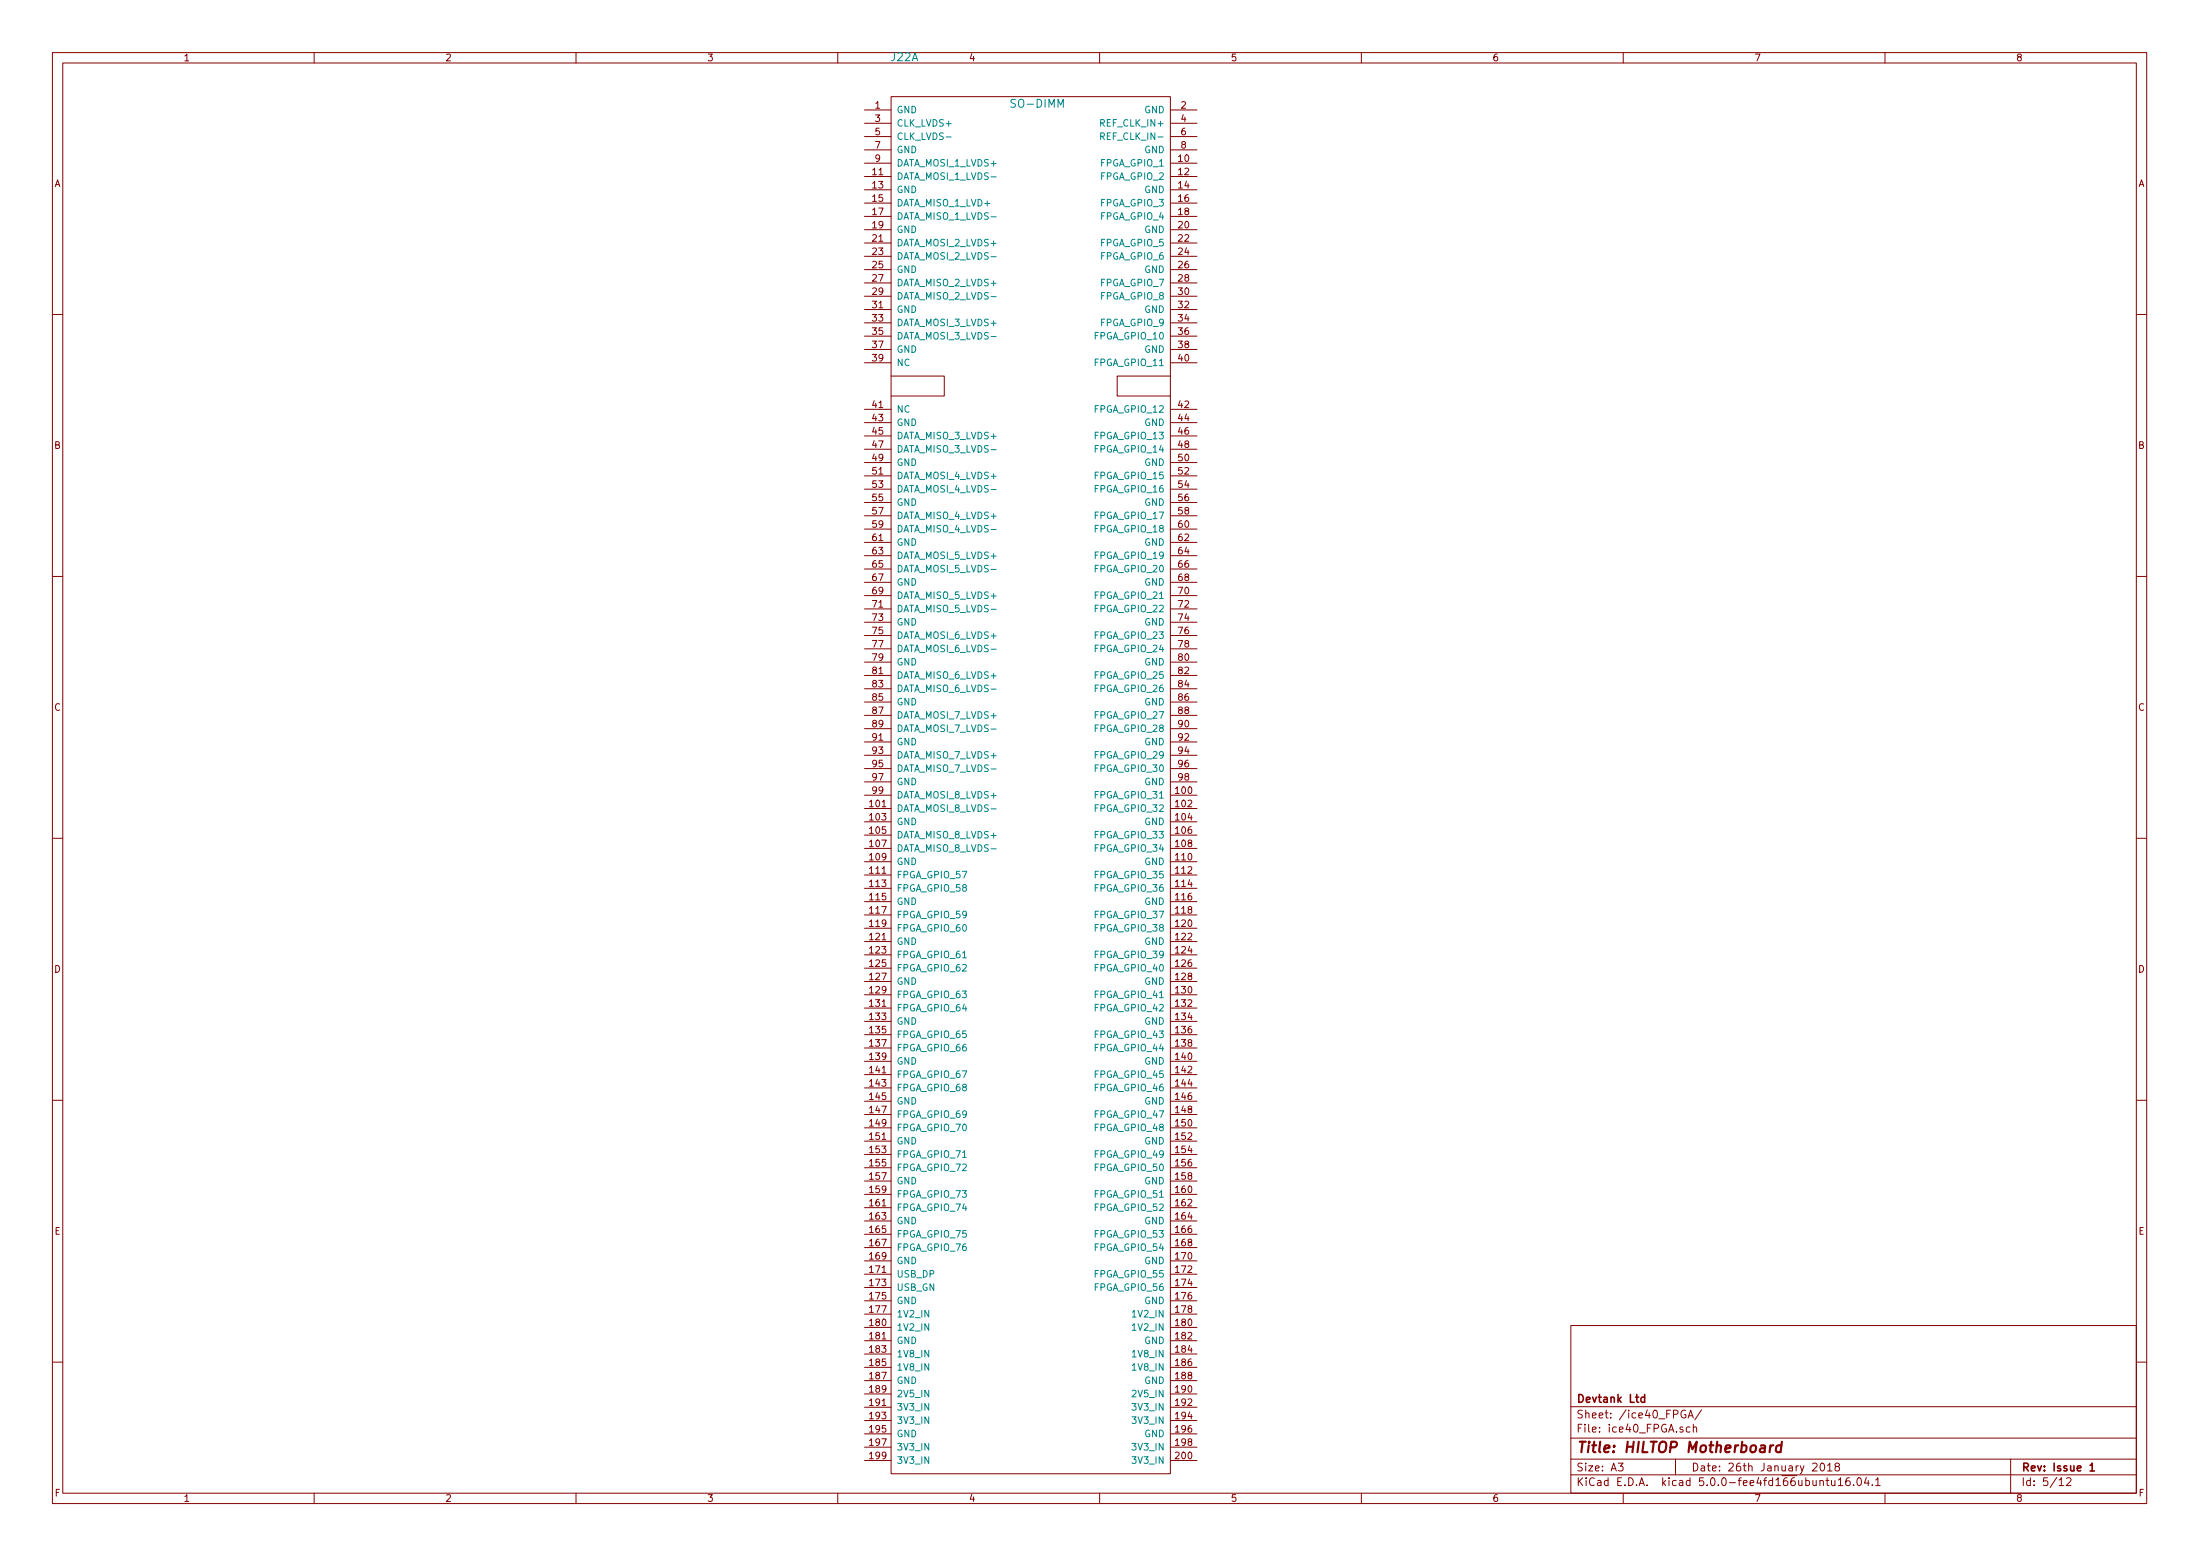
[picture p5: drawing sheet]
<svg xmlns="http://www.w3.org/2000/svg" width="420mm" height="297mm" viewBox="0 0 420 297" stroke-linecap="round" stroke-linejoin="round" font-family="sans-serif">
<g fill="none" stroke="#840000" stroke-width=".19">
<path d="M10 10h400v277h-400zM12 12h396v273.1h-396zM60 10v2M110 10v2M160 10v2M170.2 18.5h53.3v262.8h-53.3zM210 10v2M260 10v2M310 10v2M360 10v2M165.1 21h5.1M165.1 23.5h5.1"/>
<path d="M165.1 26.1h5.1M165.1 28.6h5.1M165.1 31.2h5.1M165.1 33.7h5.1M165.1 36.2h5.1M165.1 38.8h5.1M223.5 21h5.1M223.5 23.5h5.1M223.5 26.1h5.1M223.5 28.6h5.1M223.5 31.2h5.1M223.5 33.7h5.1"/>
<path d="M223.5 36.2h5.1M223.5 38.8h5.1M165.1 43.9h5.1M165.1 56.6h5.1M165.1 46.4h5.1M165.1 59.1h5.1M165.1 48.9h5.1M165.1 51.5h5.1M165.1 41.3h5.1M165.1 54h5.1M223.5 43.9h5.1M223.5 56.6h5.1"/>
<path d="M223.5 46.4h5.1M223.5 59.1h5.1M223.5 48.9h5.1M223.5 51.5h5.1M223.5 41.3h5.1M223.5 54h5.1M10 60h2M165.1 69.3h5.1M165.1 78.1h5.1M165.1 61.6h5.1M165.1 64.2h5.1M165.1 66.7h5.1"/>
<path d="M170.2 71.8h10.1v3.8h-10.1M223.5 71.8h-10.1v3.8h10.1M223.5 69.3h5.1M223.5 78.1h5.1M223.5 61.6h5.1M223.5 64.2h5.1M223.5 66.7h5.1M408 60h2M165.1 88.3h5.1M165.1 90.8h5.1M165.1 80.7h5.1M165.1 93.4h5.1"/>
<path d="M165.1 83.2h5.1M165.1 95.9h5.1M165.1 85.8h5.1M165.1 98.5h5.1M223.5 88.3h5.1M223.5 90.8h5.1M223.5 80.7h5.1M223.5 93.4h5.1M223.5 83.2h5.1M223.5 95.9h5.1M223.5 85.8h5.1M223.5 98.5h5.1"/>
<path d="M10 110h2M165.1 101h5.1M165.1 113.7h5.1M165.1 103.5h5.1M165.1 116.2h5.1M165.1 106.1h5.1M165.1 118.8h5.1M165.1 108.6h5.1M165.1 111.2h5.1M223.5 101h5.1M223.5 113.7h5.1M223.5 103.5h5.1"/>
<path d="M223.5 116.2h5.1M223.5 106.1h5.1M223.5 118.8h5.1M223.5 108.6h5.1M223.5 111.2h5.1M408 110h2M165.1 126.4h5.1M165.1 139.1h5.1M165.1 128.9h5.1M165.1 131.5h5.1M165.1 121.3h5.1M165.1 134h5.1"/>
<path d="M165.1 123.9h5.1M165.1 136.6h5.1M223.5 126.4h5.1M223.5 139.1h5.1M223.5 128.9h5.1M223.5 131.5h5.1M223.5 121.3h5.1M223.5 134h5.1M223.5 123.9h5.1M223.5 136.6h5.1M165.1 141.6h5.1M165.1 144.2h5.1"/>
<path d="M165.1 146.7h5.1M165.1 149.3h5.1M165.1 151.8h5.1M165.1 154.3h5.1M165.1 156.9h5.1M165.1 159.4h5.1M223.5 141.6h5.1M223.5 144.2h5.1M223.5 146.7h5.1M223.5 149.3h5.1M223.5 151.8h5.1M223.5 154.3h5.1"/>
<path d="M223.5 156.9h5.1M223.5 159.4h5.1M10 160h2M165.1 164.5h5.1M165.1 177.2h5.1M165.1 167h5.1M165.1 179.7h5.1M165.1 169.6h5.1M165.1 172.1h5.1M165.1 162h5.1M165.1 174.7h5.1M223.5 164.5h5.1"/>
<path d="M223.5 177.2h5.1M223.5 167h5.1M223.5 179.7h5.1M223.5 169.6h5.1M223.5 172.1h5.1M223.5 162h5.1M223.5 174.7h5.1M408 160h2M165.1 189.9h5.1M165.1 192.4h5.1M165.1 182.3h5.1M165.1 195h5.1"/>
<path d="M165.1 184.8h5.1M165.1 197.5h5.1M165.1 187.4h5.1M223.5 189.9h5.1M223.5 192.4h5.1M223.5 182.3h5.1M223.5 195h5.1M223.5 184.8h5.1M223.5 197.5h5.1M223.5 187.4h5.1M10 210h2M165.1 202.6h5.1"/>
<path d="M165.1 215.3h5.1M165.1 205.1h5.1M165.1 217.8h5.1M165.1 207.7h5.1M165.1 210.2h5.1M165.1 200.1h5.1M165.1 212.8h5.1M223.5 202.6h5.1M223.5 215.3h5.1M223.5 205.1h5.1M223.5 217.8h5.1M223.5 207.7h5.1"/>
<path d="M223.5 210.2h5.1M223.5 200.1h5.1M223.5 212.8h5.1M408 210h2M165.1 228h5.1M165.1 230.5h5.1M165.1 220.4h5.1M165.1 233.1h5.1M165.1 222.9h5.1M165.1 235.6h5.1M165.1 225.5h5.1M165.1 238.2h5.1"/>
<path d="M223.5 228h5.1M223.5 230.5h5.1M223.5 220.4h5.1M223.5 233.1h5.1M223.5 222.9h5.1M223.5 235.6h5.1M223.5 225.5h5.1M223.5 238.2h5.1M165.1 240.7h5.1M165.1 253.4h5.1M165.1 243.2h5.1M165.1 255.9h5.1"/>
<path d="M165.1 245.8h5.1M165.1 258.5h5.1M165.1 248.3h5.1M165.1 250.9h5.1M223.5 240.7h5.1M223.5 253.4h5.1M223.5 243.2h5.1M223.5 255.9h5.1M223.5 245.8h5.1M223.5 258.5h5.1M223.5 248.3h5.1M223.5 250.9h5.1"/>
<path d="M300 253h108v32.1h-108zM10 260h2M165.1 278.8h5.1M165.1 266.1h5.1M165.1 268.6h5.1M165.1 271.2h5.1M165.1 261h5.1M165.1 273.7h5.1M165.1 263.6h5.1M165.1 276.3h5.1M223.5 278.8h5.1M223.5 266.1h5.1"/>
<path d="M223.5 268.6h5.1M223.5 271.2h5.1M223.5 261h5.1M223.5 273.7h5.1M223.5 263.6h5.1M223.5 276.3h5.1M300 278.5h108M300 274.5h108M300 268.5h108M309 279.3h1l-.5 .6 .4 .1v.7l-.2 .1-.7-.1M320 278.5v3M321.9 269.3a.7 .7 0 0 0-.9 .6 .7 .7 0 0 0 .9 .7l.1-.5h-.3"/>
<path d="M322.4 270.7l.5-1.5 .5 1.5M322.5 270.3h.7M322.8 272.5l-.5-.1-.3 .3 .1 .6 .2 .1 .5-.1M323.4 272.5l.2-.1 .4 .1v.9M323.4 271.9v1.5M325 269.1l-1.3 2M346.2 279.5l.5-.2 .3 .2v.2l-.9 1.1h.9M347.8 279.4l.2-.1a.8 .8 0 0 1 .5 .8 .8 .8 0 0 1-.5 .7 1 1 0 0 1-.2-1.4zM349 279.7l.5-.4v1.5M350.7 279.9l-.3-.3 .3-.3h.3l.3 .3-.1 .2-.6 .2-.2 .2 .1 .5 .2 .1h.3l.3-.3v-.3l-.3-.3M384 278.5v6.6M408 260h2"/>
<path d="M60 285.1v1.9M110 285.1v1.9M160 285.1v1.9M210 285.1v1.9M260 285.1v1.9M300 281.5h108M310 285.1v1.9M347.6 282.7a.37 .37 0 0 1 .6 .1v.8M348.7 282.6h.6M348.9 282.1v1.3l.4 .2M349 280.8h.9M349.8 282.6v.8a.39 .39 0 0 0 .6 .1"/>
<path d="M350.4 282.6v1M351.1 282.5l.4-.4v1.5M351.1 283.6h.8M353.2 282.1a.59 .59 0 0 0-.7 .6l.1 .8 .2 .1 .5-.1 .1-.5-.2-.3h-.4l-.3 .3M354 283.5v.1M354.8 282.3l.2-.2a.86 .86 0 0 1 .1 1.5 .79 .79 0 0 1-.3-1.3zM356.4 282l-.3 1.1h.9M356.8 282.6v1M357.6 283.5v.1M358.2 282.5l.4-.4v1.5M358.2 283.6h.9M360 285.1v1.9"/>
<path d="M393.2 282.5l.5-.4v1.5M393.2 283.6h.9M394.7 282.3l.5-.2 .3 .4-.9 1.1h.9"/>
</g>
<path d="M314.1 266.8l-.4-.1-.3 .3 .1 .6h.6M314.1 266.2v1.5M399.2 279.7l.4-.4v1.5M399.2 280.8h.8" fill="none" stroke="#840000" stroke-width=".3"/>
<path d="M338.1 275.9l-.2 1.3M338.7 275.9l-.4 .1-.2 .3M340.2 276a.68 .68 0 0 0-1 .3l-.1 .5 .2 .3 .2 .1 .6-.1M340.3 275.2l-.2 2" fill="none" stroke="#840000" stroke-width=".41"/>
<g fill="none" stroke="#008484" stroke-width=".19">
<path d="M180.7 26.1h1M189.3 33.8h.9M210.2 26l.7-.1v-.4l-.7-.1v1.2M210.5 26l.4 .6M189.3 49h.9M189.3 41.4h.9M189.3 56.6h.9M189.3 64.2h.9M189.3 93.5h.9M189.3 85.8h.9M189.3 116.3h.9M189.3 108.7h.9"/>
<path d="M189.3 101.1h.9M189.3 131.6h.9M189.3 123.9h.9M189.3 139.2h.9M189.3 146.8h.9M189.3 154.4h.9M189.3 162h.9"/>
</g>
<text font-size="2.8" fill="#840000" x="301" y="277.3">Title: HILTOP Motherboard</text>
<g font-size="2.1" fill="#008484">
<text x="170.2" y="11.7">J22A</text>
<text x="193.4" y="20.6">SO-DIMM</text>
</g>
<g font-size="2.1" fill="#840000">
<text x="301" y="267.8">Devtank Ltd</text>
<text x="301" y="273.5">File: ice40_FPGA.sch</text>
<text x="301" y="270.8">Sheet: /ice40_FPGA/</text>
<text x="301" y="280.9">Size: A3</text>
<text x="323" y="280.9">Date: 26th January 2018</text>
<text x="386" y="280.9">Rev: Issue 1</text>
<text x="301" y="283.7">KiCad E.D.A. kicad 5.0.0-fee4fd166ubuntu16.04.1</text>
<text x="386" y="283.7">Id: 5/12</text>
</g>
<g font-size="1.8" fill="#840000">
<text x="35" y="11.7">1</text>
<text x="85" y="11.7">2</text>
<text x="135" y="11.7">3</text>
<text x="185" y="11.7">4</text>
<text x="235" y="11.7">5</text>
<text x="285" y="11.7">6</text>
<text x="335" y="11.7">7</text>
<text x="385" y="11.7">8</text>
<text x="167.2" y="20.7">1</text>
<text x="167.2" y="23.3">3</text>
<text x="225.6" y="20.7">2</text>
<text x="225.6" y="23.3">4</text>
<text x="167.2" y="25.8">5</text>
<text x="167.2" y="28.4">7</text>
<text x="225.6" y="25.8">6</text>
<text x="225.6" y="28.4">8</text>
<text x="10.4" y="35.7">A</text>
<text x="166.7" y="33.4">11</text>
<text x="166.7" y="36">13</text>
<text x="167.2" y="30.9">9</text>
<text x="225.1" y="30.9">10</text>
<text x="225.1" y="33.4">12</text>
<text x="225.1" y="36">14</text>
<text x="408.4" y="35.7">A</text>
<text x="166.7" y="38.5">15</text>
<text x="166.7" y="41.1">17</text>
<text x="225.1" y="38.5">16</text>
<text x="225.1" y="41.1">18</text>
<text x="166.7" y="46.1">21</text>
<text x="166.7" y="43.6">19</text>
<text x="225.1" y="43.6">20</text>
<text x="225.1" y="46.1">22</text>
<text x="166.7" y="48.7">23</text>
<text x="166.7" y="51.2">25</text>
<text x="166.7" y="53.8">27</text>
<text x="225.1" y="48.7">24</text>
<text x="225.1" y="51.2">26</text>
<text x="225.1" y="53.8">28</text>
<text x="166.7" y="58.8">31</text>
<text x="166.7" y="56.3">29</text>
<text x="225.1" y="56.3">30</text>
<text x="225.1" y="58.8">32</text>
<text x="166.7" y="61.4">33</text>
<text x="166.7" y="63.9">35</text>
<text x="225.1" y="61.4">34</text>
<text x="225.1" y="63.9">36</text>
<text x="166.7" y="66.5">37</text>
<text x="166.7" y="69">39</text>
<text x="225.1" y="69">40</text>
<text x="225.1" y="66.5">38</text>
<text x="166.7" y="77.9">41</text>
<text x="225.1" y="77.9">42</text>
<text x="166.7" y="80.4">43</text>
<text x="166.7" y="83">45</text>
<text x="225.1" y="80.4">44</text>
<text x="225.1" y="83">46</text>
<text x="10.4" y="85.7">B</text>
<text x="166.7" y="85.5">47</text>
<text x="166.7" y="88">49</text>
<text x="225.1" y="88">50</text>
<text x="225.1" y="85.5">48</text>
<text x="408.4" y="85.7">B</text>
<text x="166.7" y="90.6">51</text>
<text x="166.7" y="93.1">53</text>
<text x="166.7" y="95.7">55</text>
<text x="225.1" y="90.6">52</text>
<text x="225.1" y="93.1">54</text>
<text x="225.1" y="95.7">56</text>
<text x="166.7" y="98.2">57</text>
<text x="166.7" y="100.7">59</text>
<text x="225.1" y="100.7">60</text>
<text x="225.1" y="98.2">58</text>
<text x="166.7" y="103.3">61</text>
<text x="166.7" y="105.8">63</text>
<text x="225.1" y="103.3">62</text>
<text x="225.1" y="105.8">64</text>
<text x="166.7" y="108.4">65</text>
<text x="166.7" y="110.9">67</text>
<text x="166.7" y="113.4">69</text>
<text x="225.1" y="113.4">70</text>
<text x="225.1" y="108.4">66</text>
<text x="225.1" y="110.9">68</text>
<text x="166.7" y="116">71</text>
<text x="166.7" y="118.5">73</text>
<text x="225.1" y="116">72</text>
<text x="225.1" y="118.5">74</text>
<text x="166.7" y="121.1">75</text>
<text x="166.7" y="123.6">77</text>
<text x="225.1" y="121.1">76</text>
<text x="225.1" y="123.6">78</text>
<text x="166.7" y="128.7">81</text>
<text x="166.7" y="131.2">83</text>
<text x="166.7" y="126.1">79</text>
<text x="225.1" y="126.1">80</text>
<text x="225.1" y="128.7">82</text>
<text x="225.1" y="131.2">84</text>
<text x="10.4" y="135.7">C</text>
<text x="166.7" y="133.8">85</text>
<text x="166.7" y="136.3">87</text>
<text x="225.1" y="133.8">86</text>
<text x="225.1" y="136.3">88</text>
<text x="408.4" y="135.7">C</text>
<text x="166.7" y="141.4">91</text>
<text x="166.7" y="143.9">93</text>
<text x="166.7" y="138.8">89</text>
<text x="225.1" y="138.8">90</text>
<text x="225.1" y="141.4">92</text>
<text x="225.1" y="143.9">94</text>
<text x="166.7" y="146.5">95</text>
<text x="166.7" y="149">97</text>
<text x="225.1" y="146.5">96</text>
<text x="225.1" y="149">98</text>
<text x="166.2" y="154.1">101</text>
<text x="166.7" y="151.5">99</text>
<text x="224.6" y="151.5">100</text>
<text x="224.6" y="154.1">102</text>
<text x="166.2" y="156.6">103</text>
<text x="166.2" y="159.2">105</text>
<text x="166.2" y="161.7">107</text>
<text x="224.6" y="156.6">104</text>
<text x="224.6" y="159.2">106</text>
<text x="224.6" y="161.7">108</text>
<text x="166.2" y="166.8">111</text>
<text x="166.2" y="164.2">109</text>
<text x="224.6" y="164.2">110</text>
<text x="224.6" y="166.8">112</text>
<text x="166.2" y="169.3">113</text>
<text x="166.2" y="171.9">115</text>
<text x="224.6" y="169.3">114</text>
<text x="224.6" y="171.9">116</text>
<text x="166.2" y="179.5">121</text>
<text x="166.2" y="174.4">117</text>
<text x="166.2" y="176.9">119</text>
<text x="224.6" y="176.9">120</text>
<text x="224.6" y="179.5">122</text>
<text x="224.6" y="174.4">118</text>
<text x="10.4" y="185.7">D</text>
<text x="166.2" y="182">123</text>
<text x="166.2" y="184.6">125</text>
<text x="224.6" y="182">124</text>
<text x="224.6" y="184.6">126</text>
<text x="408.4" y="185.7">D</text>
<text x="166.2" y="187.1">127</text>
<text x="166.2" y="189.6">129</text>
<text x="224.6" y="189.6">130</text>
<text x="224.6" y="187.1">128</text>
<text x="166.2" y="192.2">131</text>
<text x="166.2" y="194.7">133</text>
<text x="166.2" y="197.3">135</text>
<text x="224.6" y="192.2">132</text>
<text x="224.6" y="194.7">134</text>
<text x="224.6" y="197.3">136</text>
<text x="166.2" y="199.8">137</text>
<text x="166.2" y="202.3">139</text>
<text x="224.6" y="202.3">140</text>
<text x="224.6" y="199.8">138</text>
<text x="166.2" y="204.9">141</text>
<text x="166.2" y="207.4">143</text>
<text x="166.2" y="210">145</text>
<text x="224.6" y="204.9">142</text>
<text x="224.6" y="207.4">144</text>
<text x="224.6" y="210">146</text>
<text x="166.2" y="212.5">147</text>
<text x="166.2" y="215">149</text>
<text x="224.6" y="215">150</text>
<text x="224.6" y="212.5">148</text>
<text x="166.2" y="217.6">151</text>
<text x="166.2" y="220.1">153</text>
<text x="224.6" y="217.6">152</text>
<text x="224.6" y="220.1">154</text>
<text x="166.2" y="222.7">155</text>
<text x="166.2" y="225.2">157</text>
<text x="166.2" y="227.7">159</text>
<text x="224.6" y="227.7">160</text>
<text x="224.6" y="222.7">156</text>
<text x="224.6" y="225.2">158</text>
<text x="166.2" y="230.3">161</text>
<text x="166.2" y="232.8">163</text>
<text x="224.6" y="230.3">162</text>
<text x="224.6" y="232.8">164</text>
<text x="10.4" y="235.7">E</text>
<text x="166.2" y="235.4">165</text>
<text x="166.2" y="237.9">167</text>
<text x="224.6" y="235.4">166</text>
<text x="224.6" y="237.9">168</text>
<text x="408.4" y="235.7">E</text>
<text x="166.2" y="243">171</text>
<text x="166.2" y="245.5">173</text>
<text x="166.2" y="240.4">169</text>
<text x="224.6" y="240.4">170</text>
<text x="224.6" y="243">172</text>
<text x="224.6" y="245.5">174</text>
<text x="166.2" y="248.1">175</text>
<text x="166.2" y="250.6">177</text>
<text x="224.6" y="248.1">176</text>
<text x="224.6" y="250.6">178</text>
<text x="166.2" y="253.1">180</text>
<text x="166.2" y="255.7">181</text>
<text x="224.6" y="253.1">180</text>
<text x="224.6" y="255.7">182</text>
<text x="166.2" y="258.2">183</text>
<text x="166.2" y="260.8">185</text>
<text x="166.2" y="263.3">187</text>
<text x="224.6" y="258.2">184</text>
<text x="224.6" y="260.8">186</text>
<text x="224.6" y="263.3">188</text>
<text x="166.2" y="268.4">191</text>
<text x="166.2" y="265.8">189</text>
<text x="224.6" y="265.8">190</text>
<text x="224.6" y="268.4">192</text>
<text x="166.2" y="270.9">193</text>
<text x="166.2" y="273.5">195</text>
<text x="224.6" y="270.9">194</text>
<text x="224.6" y="273.5">196</text>
<text x="166.2" y="276">197</text>
<text x="166.2" y="278.5">199</text>
<text x="224.6" y="278.5">200</text>
<text x="224.6" y="276">198</text>
<text x="10.5" y="285.7">F</text>
<text x="35" y="286.7">1</text>
<text x="85" y="286.7">2</text>
<text x="135" y="286.7">3</text>
<text x="185" y="286.7">4</text>
<text x="235" y="286.7">5</text>
<text x="285" y="286.7">6</text>
<text x="335" y="286.7">7</text>
<text x="385" y="286.7">8</text>
<text x="408.5" y="285.7">F</text>
</g>
<g font-size="1.8" fill="#008484">
<text x="171.2" y="21.6">GND</text>
<text x="218.6" y="21.6">GND</text>
<text x="171.2" y="24.2">CLK_LVDS+</text>
<text x="171.2" y="26.7">CLK_LVDS-</text>
<text x="171.2" y="29.2">GND</text>
<text x="210.6" y="24.2">REF_CLK_IN+</text>
<text x="211" y="26.7">REF_CLK_IN-</text>
<text x="218.6" y="29.2">GND</text>
<text x="171.2" y="31.8">DATA_MOSI_1_LVDS+</text>
<text x="171.2" y="34.3">DATA_MOSI_1_LVDS-</text>
<text x="210.2" y="31.8">FPGA_GPIO_1</text>
<text x="210.2" y="34.3">FPGA_GPIO_2</text>
<text x="171.2" y="36.9">GND</text>
<text x="171.2" y="39.4">DATA_MISO_1_LVD+</text>
<text x="171.2" y="41.9">DATA_MISO_1_LVDS-</text>
<text x="210.2" y="39.4">FPGA_GPIO_3</text>
<text x="210.2" y="41.9">FPGA_GPIO_4</text>
<text x="218.6" y="36.9">GND</text>
<text x="171.2" y="47">DATA_MOSI_2_LVDS+</text>
<text x="171.2" y="44.5">GND</text>
<text x="210.2" y="47">FPGA_GPIO_5</text>
<text x="218.6" y="44.5">GND</text>
<text x="171.2" y="49.6">DATA_MOSI_2_LVDS-</text>
<text x="171.2" y="52.1">GND</text>
<text x="210.2" y="49.6">FPGA_GPIO_6</text>
<text x="218.6" y="52.1">GND</text>
<text x="171.2" y="59.7">GND</text>
<text x="171.2" y="54.6">DATA_MISO_2_LVDS+</text>
<text x="171.2" y="57.2">DATA_MISO_2_LVDS-</text>
<text x="210.2" y="57.2">FPGA_GPIO_8</text>
<text x="210.2" y="54.6">FPGA_GPIO_7</text>
<text x="218.6" y="59.7">GND</text>
<text x="171.2" y="62.3">DATA_MOSI_3_LVDS+</text>
<text x="171.2" y="64.8">DATA_MOSI_3_LVDS-</text>
<text x="209.2" y="64.8">FPGA_GPIO_10</text>
<text x="210.2" y="62.3">FPGA_GPIO_9</text>
<text x="171.2" y="67.3">GND</text>
<text x="171.2" y="69.9">NC</text>
<text x="209.2" y="69.9">FPGA_GPIO_11</text>
<text x="218.6" y="67.3">GND</text>
<text x="171.2" y="78.8">NC</text>
<text x="171.2" y="81.3">GND</text>
<text x="171.2" y="83.9">DATA_MISO_3_LVDS+</text>
<text x="209.2" y="78.8">FPGA_GPIO_12</text>
<text x="209.2" y="83.9">FPGA_GPIO_13</text>
<text x="218.6" y="81.3">GND</text>
<text x="171.2" y="86.4">DATA_MISO_3_LVDS-</text>
<text x="171.2" y="88.9">GND</text>
<text x="209.2" y="86.4">FPGA_GPIO_14</text>
<text x="218.6" y="88.9">GND</text>
<text x="171.2" y="91.5">DATA_MOSI_4_LVDS+</text>
<text x="171.2" y="94">DATA_MOSI_4_LVDS-</text>
<text x="209.2" y="91.5">FPGA_GPIO_15</text>
<text x="209.2" y="94">FPGA_GPIO_16</text>
<text x="171.2" y="96.6">GND</text>
<text x="171.2" y="99.1">DATA_MISO_4_LVDS+</text>
<text x="171.2" y="101.6">DATA_MISO_4_LVDS-</text>
<text x="209.2" y="101.6">FPGA_GPIO_18</text>
<text x="209.2" y="99.1">FPGA_GPIO_17</text>
<text x="218.6" y="96.6">GND</text>
<text x="171.2" y="104.2">GND</text>
<text x="171.2" y="106.7">DATA_MOSI_5_LVDS+</text>
<text x="209.2" y="106.7">FPGA_GPIO_19</text>
<text x="218.6" y="104.2">GND</text>
<text x="171.2" y="109.3">DATA_MOSI_5_LVDS-</text>
<text x="171.2" y="111.8">GND</text>
<text x="209.2" y="109.3">FPGA_GPIO_20</text>
<text x="218.6" y="111.8">GND</text>
<text x="171.2" y="116.9">DATA_MISO_5_LVDS-</text>
<text x="171.2" y="119.4">GND</text>
<text x="171.2" y="114.3">DATA_MISO_5_LVDS+</text>
<text x="209.2" y="114.3">FPGA_GPIO_21</text>
<text x="209.2" y="116.9">FPGA_GPIO_22</text>
<text x="218.6" y="119.4">GND</text>
<text x="171.2" y="122">DATA_MOSI_6_LVDS+</text>
<text x="171.2" y="124.5">DATA_MOSI_6_LVDS-</text>
<text x="209.2" y="122">FPGA_GPIO_23</text>
<text x="209.2" y="124.5">FPGA_GPIO_24</text>
<text x="171.2" y="129.6">DATA_MISO_6_LVDS+</text>
<text x="171.2" y="127">GND</text>
<text x="209.2" y="129.6">FPGA_GPIO_25</text>
<text x="218.6" y="127">GND</text>
<text x="171.2" y="132.1">DATA_MISO_6_LVDS-</text>
<text x="171.2" y="134.7">GND</text>
<text x="171.2" y="137.2">DATA_MOSI_7_LVDS+</text>
<text x="209.2" y="132.1">FPGA_GPIO_26</text>
<text x="209.2" y="137.2">FPGA_GPIO_27</text>
<text x="218.6" y="134.7">GND</text>
<text x="171.2" y="142.3">GND</text>
<text x="171.2" y="139.7">DATA_MOSI_7_LVDS-</text>
<text x="209.2" y="139.7">FPGA_GPIO_28</text>
<text x="218.6" y="142.3">GND</text>
<text x="171.2" y="144.8">DATA_MISO_7_LVDS+</text>
<text x="171.2" y="147.4">DATA_MISO_7_LVDS-</text>
<text x="171.2" y="149.9">GND</text>
<text x="209.2" y="144.8">FPGA_GPIO_29</text>
<text x="209.2" y="147.4">FPGA_GPIO_30</text>
<text x="218.6" y="149.9">GND</text>
<text x="171.2" y="152.4">DATA_MOSI_8_LVDS+</text>
<text x="171.2" y="155">DATA_MOSI_8_LVDS-</text>
<text x="209.2" y="152.4">FPGA_GPIO_31</text>
<text x="209.2" y="155">FPGA_GPIO_32</text>
<text x="171.2" y="157.5">GND</text>
<text x="171.2" y="160.1">DATA_MISO_8_LVDS+</text>
<text x="209.2" y="160.1">FPGA_GPIO_33</text>
<text x="218.6" y="157.5">GND</text>
<text x="171.2" y="167.7">FPGA_GPIO_57</text>
<text x="171.2" y="162.6">DATA_MISO_8_LVDS-</text>
<text x="171.2" y="165.1">GND</text>
<text x="209.2" y="167.7">FPGA_GPIO_35</text>
<text x="209.2" y="162.6">FPGA_GPIO_34</text>
<text x="218.6" y="165.1">GND</text>
<text x="171.2" y="170.2">FPGA_GPIO_58</text>
<text x="171.2" y="172.8">GND</text>
<text x="209.2" y="170.2">FPGA_GPIO_36</text>
<text x="218.6" y="172.8">GND</text>
<text x="171.2" y="175.3">FPGA_GPIO_59</text>
<text x="171.2" y="177.8">FPGA_GPIO_60</text>
<text x="209.2" y="177.8">FPGA_GPIO_38</text>
<text x="209.2" y="175.3">FPGA_GPIO_37</text>
<text x="171.2" y="180.4">GND</text>
<text x="171.2" y="182.9">FPGA_GPIO_61</text>
<text x="171.2" y="185.5">FPGA_GPIO_62</text>
<text x="209.2" y="182.9">FPGA_GPIO_39</text>
<text x="209.2" y="185.5">FPGA_GPIO_40</text>
<text x="218.6" y="180.4">GND</text>
<text x="171.2" y="188">GND</text>
<text x="171.2" y="190.5">FPGA_GPIO_63</text>
<text x="209.2" y="190.5">FPGA_GPIO_41</text>
<text x="218.6" y="188">GND</text>
<text x="171.2" y="193.1">FPGA_GPIO_64</text>
<text x="171.2" y="195.6">GND</text>
<text x="209.2" y="193.1">FPGA_GPIO_42</text>
<text x="218.6" y="195.6">GND</text>
<text x="171.2" y="198.2">FPGA_GPIO_65</text>
<text x="171.2" y="200.7">FPGA_GPIO_66</text>
<text x="171.2" y="203.2">GND</text>
<text x="209.2" y="198.2">FPGA_GPIO_43</text>
<text x="209.2" y="200.7">FPGA_GPIO_44</text>
<text x="218.6" y="203.2">GND</text>
<text x="171.2" y="205.8">FPGA_GPIO_67</text>
<text x="171.2" y="208.3">FPGA_GPIO_68</text>
<text x="209.2" y="205.8">FPGA_GPIO_45</text>
<text x="209.2" y="208.3">FPGA_GPIO_46</text>
<text x="171.2" y="210.9">GND</text>
<text x="171.2" y="213.4">FPGA_GPIO_69</text>
<text x="171.2" y="215.9">FPGA_GPIO_70</text>
<text x="209.2" y="215.9">FPGA_GPIO_48</text>
<text x="209.2" y="213.4">FPGA_GPIO_47</text>
<text x="218.6" y="210.9">GND</text>
<text x="171.2" y="218.5">GND</text>
<text x="171.2" y="221">FPGA_GPIO_71</text>
<text x="209.2" y="221">FPGA_GPIO_49</text>
<text x="218.6" y="218.5">GND</text>
<text x="171.2" y="223.6">FPGA_GPIO_72</text>
<text x="171.2" y="226.1">GND</text>
<text x="209.2" y="223.6">FPGA_GPIO_50</text>
<text x="218.6" y="226.1">GND</text>
<text x="171.2" y="231.2">FPGA_GPIO_74</text>
<text x="171.2" y="233.7">GND</text>
<text x="171.2" y="228.6">FPGA_GPIO_73</text>
<text x="209.2" y="228.6">FPGA_GPIO_51</text>
<text x="209.2" y="231.2">FPGA_GPIO_52</text>
<text x="218.6" y="233.7">GND</text>
<text x="171.2" y="236.3">FPGA_GPIO_75</text>
<text x="171.2" y="238.8">FPGA_GPIO_76</text>
<text x="209.2" y="236.3">FPGA_GPIO_53</text>
<text x="209.2" y="238.8">FPGA_GPIO_54</text>
<text x="171.2" y="243.9">USB_DP</text>
<text x="171.2" y="241.3">GND</text>
<text x="209.2" y="243.9">FPGA_GPIO_55</text>
<text x="218.6" y="241.3">GND</text>
<text x="171.2" y="246.4">USB_GN</text>
<text x="171.2" y="249">GND</text>
<text x="171.2" y="251.5">1V2_IN</text>
<text x="209.2" y="246.4">FPGA_GPIO_56</text>
<text x="216.6" y="251.5">1V2_IN</text>
<text x="218.6" y="249">GND</text>
<text x="171.2" y="254">1V2_IN</text>
<text x="171.2" y="256.6">GND</text>
<text x="216.6" y="254">1V2_IN</text>
<text x="218.6" y="256.6">GND</text>
<text x="171.2" y="259.1">1V8_IN</text>
<text x="171.2" y="261.7">1V8_IN</text>
<text x="216.6" y="259.1">1V8_IN</text>
<text x="216.6" y="261.7">1V8_IN</text>
<text x="171.2" y="269.3">3V3_IN</text>
<text x="171.2" y="264.2">GND</text>
<text x="171.2" y="266.7">2V5_IN</text>
<text x="216.6" y="266.7">2V5_IN</text>
<text x="216.6" y="269.3">3V3_IN</text>
<text x="218.6" y="264.2">GND</text>
<text x="171.2" y="271.8">3V3_IN</text>
<text x="171.2" y="274.4">GND</text>
<text x="216.6" y="271.8">3V3_IN</text>
<text x="218.6" y="274.4">GND</text>
<text x="171.2" y="276.9">3V3_IN</text>
<text x="171.2" y="279.4">3V3_IN</text>
<text x="216.6" y="279.4">3V3_IN</text>
<text x="216.6" y="276.9">3V3_IN</text>
</g>
</svg>
